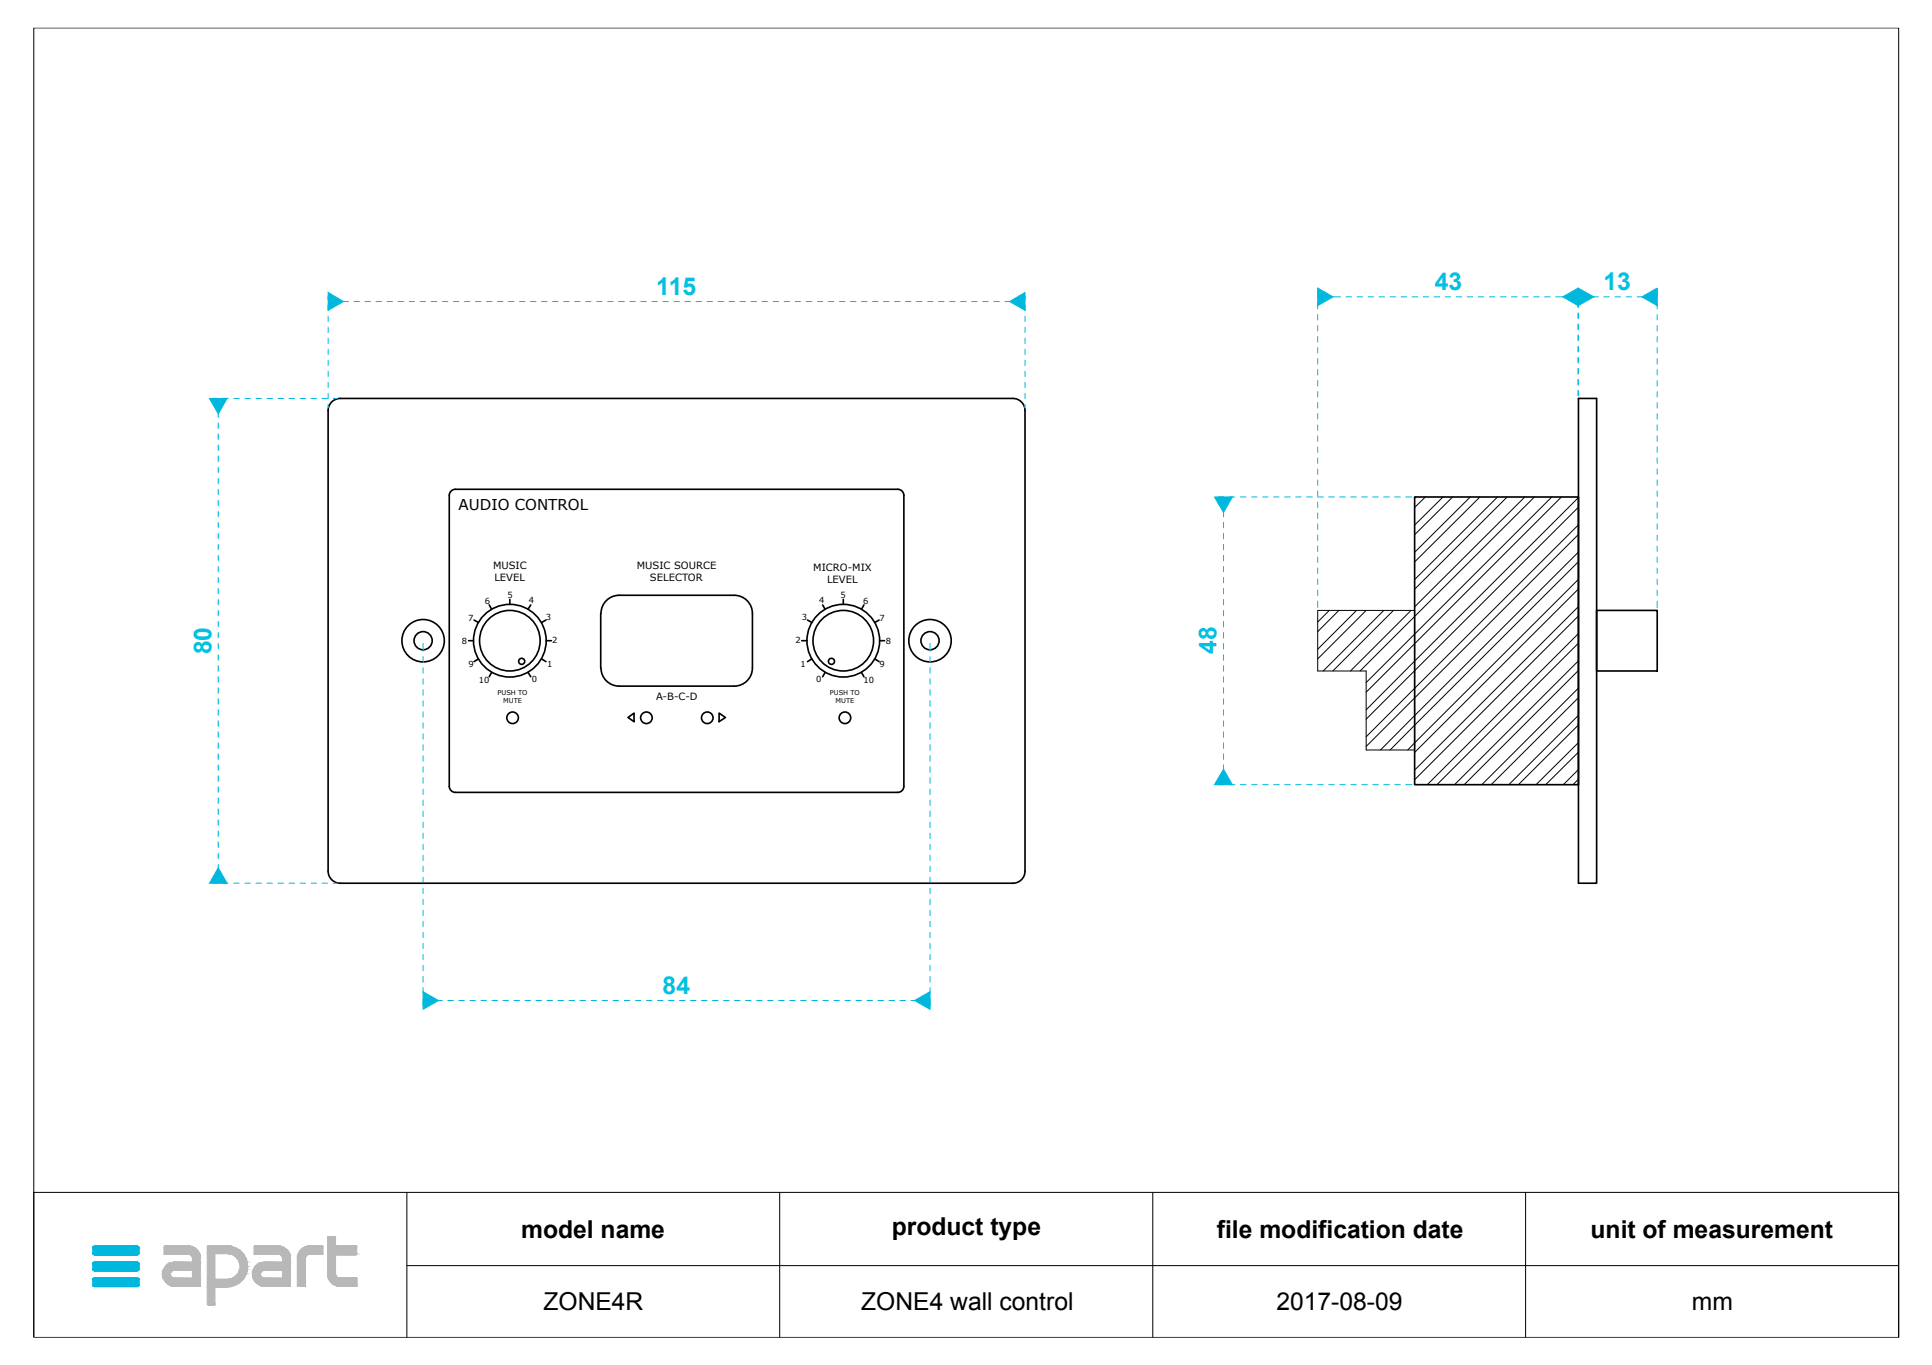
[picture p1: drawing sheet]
<svg xmlns="http://www.w3.org/2000/svg" width="297mm" height="210mm" viewBox="0 0 297 210" stroke-linecap="round" stroke-linejoin="round" font-family="sans-serif">
<g fill="none" stroke="#000" stroke-width=".25">
<path d="M51 61.8l.8-.5h.5h103.4a1.86 1.86 0 0 1 1.9 1.8v70.9a1.86 1.86 0 0 1-1.9 1.8h-103.4a1.86 1.86 0 0 1-1.9-1.8v-70.9l.1-.5zM69.3 75.5l.7-.3h68a.93 .93 0 0 1 1 1v44.7a.93 .93 0 0 1-1 .9h-68a.93 .93 0 0 1-.9-.9v-44.7zM217.5 76.4h25.2v44.3h-25.2zM242.7 61.3h2.8v74.5h-2.8zM72 98.5h.8M72.9 95.3l.7 .4M75.2 93l.4 .7M78.4 92.2v.7M81.6 93l-.4 .7M83.9 95.3l-.6 .4M84 98.5h.8M92.4 94.3v8.4"/>
<path d="M92.4 94.3a2.79 2.79 0 0 1 2.8-2.8h17.7a2.79 2.79 0 0 1 2.8 2.8v8.4a2.79 2.79 0 0 1-2.8 2.8h-17.7a2.79 2.79 0 0 1-2.8-2.8M123.3 98.5h.8M124.1 95.3l.7 .4M126.5 93l.4 .7M129.7 92.2v.7M132.8 93l-.4 .7M135.2 95.3l-.7 .4M135.2 98.5h.8M245.5 93.9h9.3v9.3h-9.3zM73.6 101.3l-.7 .4M75.6 103.4l-.4 .7M81.2 103.4l.4 .7"/>
<path d="M83.3 101.3l.6 .4M96.5 110.3l1-.6v1.3zM110.6 109.7l.9 .6-.9 .7zM124.8 101.3l-.7 .4M126.9 103.4l-.4 .7M132.4 103.4l.4 .7M134.5 101.3l.7 .4"/>
<circle cx="65.1" cy="98.5" r="3.3"/>
<circle cx="65.1" cy="98.5" r="1.4"/>
<circle cx="78.4" cy="98.5" r="4.7"/>
<circle cx="78.4" cy="98.5" r="5.6"/>
<circle cx="129.7" cy="98.5" r="4.7"/>
<circle cx="129.7" cy="98.5" r="5.6"/>
<circle cx="143" cy="98.5" r="3.3"/>
<circle cx="143" cy="98.5" r="1.4"/>
<circle cx="78.8" cy="110.4" r=".89"/>
<circle cx="80.2" cy="101.7" r=".47"/>
<circle cx="99.4" cy="110.4" r=".89"/>
<circle cx="108.7" cy="110.4" r=".89"/>
<circle cx="127.8" cy="101.7" r=".47"/>
<circle cx="129.9" cy="110.4" r=".89"/>
</g>
<g fill="none" stroke="#000" stroke-width=".15">
<path d="M5.2 4.3h286.7v201.4h-286.7zM217.7 76.4l-.2 .2M219.1 76.4l-1.6 1.6M221.9 76.4l-4.4 4.3M223.3 76.4l-5.8 5.8M226 76.4l-8.5 8.5M227.5 76.4l-10 10M230.2 76.4l-12.7 12.7M231.7 76.4l-14.2 14.2M234.4 76.4l-16.9 16.9M235.9 76.4l-26.8 26.8M238.6 76.4l-28.6 28.6"/>
<path d="M240.1 76.4l-30.1 30M242.7 78l-32.7 32.6M242.7 76.5l-32.7 32.6M202.6 93.9h14.9v21.4h-7.5v-12.1h-7.4zM204.4 93.9l-1.8 1.7M205.9 93.9l-3.3 3.2M208.6 93.9l-6 5.9M210 93.9l-7.4 7.4M212.8 93.9l-9.4 9.3M214.2 93.9l-9.3 9.3M216.9 93.9l-9.3 9.3M242.7 82.2l-32.7 32.6"/>
<path d="M242.7 86.4l-29 28.9M242.7 80.7l-32.7 32.6M242.7 84.9l-30.5 30.4M242.7 89.1l-26.3 26.2M242.7 90.6l-25.2 25.1M242.7 94.7l-25.2 25.2M242.7 98.9l-21.8 21.8M242.7 93.3l-25.2 25.1M242.7 97.4l-23.3 23.3M242.7 103.1l-17.6 17.6M242.7 107.3l-13.4 13.4M242.7 111.5l-9.2 9.2"/>
<path d="M242.7 115.7l-5.1 5M242.7 119.8l-.9 .9M242.7 101.6l-19.1 19.1M242.7 105.8l-14.9 14.9M242.7 110l-10.7 10.7M242.7 114.2l-6.5 6.5M242.7 118.3l-2.3 2.4M5.2 183.4h286.7v22.3h-286.7zM62.6 194.6h229.3M62.6 183.4v22.3M119.9 183.4v22.3M177.2 183.4v22.3"/>
<path d="M234.6 183.4v22.3"/>
</g>
<g fill="#00b8de" stroke="#00b8de" stroke-width=".15">
<path d="M14.5 191.6h6.7z"/>
<path d="M14.4 191.7h6.8z"/>
<path d="M14.5 191.6l6.7 .1z"/>
<path d="M14.4 191.7h6.9z"/>
<path d="M14.3 191.7h7z"/>
<path d="M14.3 191.7l7.1 .1z"/>
<path d="M14.3 191.8h7.1z"/>
<path d="M14.3 191.8l7.1 .1z"/>
<path d="M14.3 191.9h7.1z"/>
<path d="M14.3 191.9l7.1 .8h-7.1z"/>
<path d="M14.3 191.9h7.1v.8z"/>
<path d="M14.3 192.7h7.1z"/>
<path d="M14.3 192.7l7.1 .1z"/>
<path d="M14.3 192.8h7.1z"/>
<path d="M14.3 192.8h7z"/>
<path d="M14.3 192.8l7 .1z"/>
<path d="M14.3 192.9h6.9z"/>
<path d="M14.3 192.9h7z"/>
<path d="M14.4 192.9h6.8z"/>
<path d="M14.4 192.9l6.8 .1z"/>
<path d="M14.5 193h6.6z"/>
<path d="M14.5 193h6.7z"/>
<path d="M14.5 194.1h6.7z"/>
<path d="M14.4 194.1h6.8z"/>
<path d="M14.4 194.1l6.9 .1z"/>
<path d="M14.3 194.2h7z"/>
<path d="M14.3 194.2h7.1z"/>
<path d="M14.3 194.2l7.1 .1z"/>
<path d="M14.3 194.3h7.1z"/>
<path d="M14.3 194.3l7.1 .1z"/>
<path d="M14.3 194.4l7.1 .7h-7.1z"/>
<path d="M14.3 194.4h7.1v.7z"/>
<path d="M14.3 195.1l7.1 .1z"/>
<path d="M14.3 195.2h7.1z"/>
<path d="M14.3 195.2l7.1 .1z"/>
<path d="M14.3 195.3h7z"/>
<path d="M14.3 195.3h7.1z"/>
<path d="M14.3 195.3l6.9 .1z"/>
<path d="M14.4 195.4h6.8z"/>
<path d="M14.5 195.4h6.6z"/>
<path d="M14.5 195.4h6.7z"/>
<path d="M14.5 196.5h6.7z"/>
<path d="M14.4 196.5h6.8z"/>
<path d="M14.4 196.5l6.8 .1z"/>
<path d="M14.3 196.6h7z"/>
<path d="M14.4 196.6h6.9z"/>
<path d="M14.3 196.6l7.1 .1z"/>
<path d="M14.3 196.7h7.1z"/>
<path d="M14.3 196.7l7.1 .1z"/>
<path d="M14.3 196.8l7.1 .8h-7.1z"/>
<path d="M14.3 196.8h7.1v.8z"/>
<path d="M14.3 197.6h7.1z"/>
<path d="M14.3 197.6l7.1 .1z"/>
<path d="M14.3 197.7h7.1z"/>
<path d="M14.3 197.7l7 .1z"/>
<path d="M14.3 197.8h7z"/>
<path d="M14.3 197.8h6.9z"/>
<path d="M14.4 197.8h6.8z"/>
<path d="M14.5 197.8h6.6z"/>
<path d="M14.5 197.8h6.7z"/>
<path d="M50.4 45l2.4 1.4-2.4 1.3z"/>
<path d="M155.2 46.4l2.4-1.4v2.7z"/>
<path d="M33.6 133.4l1.3 2.4h-2.7z"/>
<path d="M32.2 61.3h2.7l-1.3 2.3z"/>
<path d="M202.6 44.3l2.4 1.3-2.4 1.4z"/>
<path d="M240.3 45.6l2.3-1.3v2.7z"/>
<path d="M242.6 44.3l2.5 1.3-2.5 1.4z"/>
<path d="M252.4 45.6l2.4-1.3v2.7z"/>
<path d="M188.1 118.3l1.4 2.4h-2.8z"/>
<path d="M186.7 76.4h2.8l-1.4 2.4z"/>
<path d="M65.1 152.5l2.3 1.4-2.3 1.3z"/>
<path d="M140.6 153.9l2.4-1.4v2.7z"/>
</g>
<g fill="#b8b8b8" stroke="#b8b8b8" stroke-width=".15">
<path d="M50.4 190.2h1.1z"/>
<path d="M50.5 190.2h1z"/>
<path d="M50.4 190.2l1.1 .1z"/>
<path d="M50.4 190.3h1.2z"/>
<path d="M32 191.6h3.1z"/>
<path d="M31.9 191.6h3.3z"/>
<path d="M31.9 191.6h3.4z"/>
<path d="M47.4 191.6h2.2z"/>
<path d="M47.5 191.6h2.1z"/>
<path d="M39.1 191.6h3.8z"/>
<path d="M39.2 191.6h3.7z"/>
<path d="M25.3 191.6h3.8z"/>
<path d="M50.4 190.3l1.2 1.3h-1.2z"/>
<path d="M50.4 190.3h1.2v1.3z"/>
<path d="M50.4 191.6h4.4z"/>
<path d="M39.1 191.6h3.9z"/>
<path d="M31.9 191.6h3.5z"/>
<path d="M25.3 191.6h3.9z"/>
<path d="M50.4 191.6l4.4 .1z"/>
<path d="M47.3 191.7h2.3z"/>
<path d="M47.4 191.6l2.2 .1z"/>
<path d="M39.1 191.6l4 .1z"/>
<path d="M25.3 191.6l4 .1z"/>
<path d="M31.9 191.6l3.6 .1z"/>
<path d="M50.4 191.7h4.4z"/>
<path d="M47.1 191.7h2.5z"/>
<path d="M39.1 191.7h4.1z"/>
<path d="M25.2 191.7h4.2z"/>
<path d="M25.3 191.7h4.1z"/>
<path d="M39.1 191.7h4.2z"/>
<path d="M31.9 191.7h3.7z"/>
<path d="M31.9 191.7h3.8z"/>
<path d="M47 191.7h2.6z"/>
<path d="M25.2 191.7h4.3z"/>
<path d="M31.9 191.7h3.9z"/>
<path d="M39.1 191.7h4.3z"/>
<path d="M25.2 191.7h4.4z"/>
<path d="M39.1 191.7h4.4z"/>
<path d="M46.8 191.8h2.8z"/>
<path d="M46.9 191.7l2.7 .1z"/>
<path d="M39.1 191.7l4.4 .1z"/>
<path d="M25.2 191.7l4.5 .1z"/>
<path d="M31.9 191.7l4.3 .2h-4.3z"/>
<path d="M31.9 191.7h3.9l.4 .2z"/>
<path d="M46.5 192l.3-.2 2.8 .2z"/>
<path d="M46.8 191.8h2.8v.2z"/>
<path d="M39.1 191.8l4.7 .2h-4.7z"/>
<path d="M39.1 191.8h4.4l.3 .2z"/>
<path d="M25.2 191.8l4.8 .2h-4.8z"/>
<path d="M25.2 191.8h4.5l.3 .2z"/>
<path d="M46.3 192.2l.2-.2 3.1 .2z"/>
<path d="M46.5 192h3.1v.2z"/>
<path d="M39.1 192l5 .2h-5z"/>
<path d="M39.1 192h4.7l.3 .2z"/>
<path d="M25.2 192l5.1 .2h-5.1z"/>
<path d="M25.2 192h4.8l.3 .2z"/>
<path d="M31.9 191.9l4.9 .3h-4.9z"/>
<path d="M31.9 191.9h4.3l.6 .3z"/>
<path d="M46.3 192.2l3.3 .2h-3.6z"/>
<path d="M46.3 192.2h3.3v.2z"/>
<path d="M39.1 192.2l5.3 .2h-5.3z"/>
<path d="M39.1 192.2h5l.3 .2z"/>
<path d="M25.2 192.2l5.3 .2h-5.3z"/>
<path d="M25.2 192.2h5.1l.2 .2z"/>
<path d="M31.9 192.2l5.3 .3h-5.3z"/>
<path d="M31.9 192.2h4.9l.4 .3z"/>
<path d="M46 192.4l3.6 .3h-3.7z"/>
<path d="M46 192.4h3.6v.3z"/>
<path d="M39.1 192.4l5.4 .3h-5.4z"/>
<path d="M39.1 192.4h5.3l.1 .3z"/>
<path d="M25.2 192.4l5.5 .3h-5.5z"/>
<path d="M25.2 192.4h5.3l.2 .3z"/>
<path d="M45.9 192.7l3.7 .1z"/>
<path d="M39.1 192.7l5.4 .1z"/>
<path d="M25.2 192.7l5.5 .1z"/>
<path d="M45.9 192.8h3.7z"/>
<path d="M25.2 192.8h5.5z"/>
<path d="M39.1 192.8h5.4z"/>
<path d="M31.9 192.5l5.5 .3h-5.5z"/>
<path d="M31.9 192.5h5.3l.2 .3z"/>
<path d="M50.4 191.7l4.4 1.1h-4.4z"/>
<path d="M50.4 191.7h4.4v1.1z"/>
<path d="M45.8 192.8h3.8z"/>
<path d="M50.4 192.8h4.4z"/>
<path d="M39.1 192.8h5.5z"/>
<path d="M35.1 192.8h2.4z"/>
<path d="M39.1 192.8l5.5 .1z"/>
<path d="M45.8 192.8l3.8 .1z"/>
<path d="M25.3 192.8l5.4 .1z"/>
<path d="M39.1 192.9h5.5z"/>
<path d="M45.8 192.9h3.8z"/>
<path d="M25.3 192.9h5.4z"/>
<path d="M50.4 192.8l4.4 .1z"/>
<path d="M45.8 192.9h3.7z"/>
<path d="M50.4 192.9h4.4z"/>
<path d="M45.8 192.9h1.6z"/>
<path d="M45.8 192.9h1.7z"/>
<path d="M42.9 192.9h1.7z"/>
<path d="M29.1 192.9h1.6z"/>
<path d="M50.4 192.9h4.3z"/>
<path d="M45.8 193h1.5z"/>
<path d="M43 192.9l1.6 .1z"/>
<path d="M29.2 192.9l1.6 .1z"/>
<path d="M35.4 192.8l2.1 .2h-1.7z"/>
<path d="M35.4 192.8h2.1v.2z"/>
<path d="M45.8 193h1.4z"/>
<path d="M43.1 193h1.5z"/>
<path d="M29.3 193h1.5z"/>
<path d="M45.8 193l1.3 .1z"/>
<path d="M43.2 193l1.4 .1z"/>
<path d="M29.4 193l1.4 .1z"/>
<path d="M35.8 193l1.8 .1h-1.7z"/>
<path d="M35.8 193h1.7l.1 .1z"/>
<path d="M45.8 193.1h1.3z"/>
<path d="M43.3 193.1h1.3z"/>
<path d="M29.4 193.1h1.4z"/>
<path d="M35.9 193.1l1.8 .1h-1.6z"/>
<path d="M35.9 193.1h1.7l.1 .1z"/>
<path d="M45.7 193.1l1.4 .1h-1.4z"/>
<path d="M45.7 193.1h1.4v.1z"/>
<path d="M43.3 193.1l1.3 .1h-1.3z"/>
<path d="M43.3 193.1h1.3v.1z"/>
<path d="M29.4 193.1l1.4 .1h-1.3z"/>
<path d="M29.4 193.1h1.4v.1z"/>
<path d="M45.7 193.2l1.3 .1h-1.3z"/>
<path d="M45.7 193.2h1.4l-.1 .1z"/>
<path d="M43.3 193.2l1.3 .1h-1.2z"/>
<path d="M43.3 193.2h1.3v.1z"/>
<path d="M29.5 193.2l1.3 .1h-1.3z"/>
<path d="M29.5 193.2h1.3v.1z"/>
<path d="M45.7 193.3l1.3 .1h-1.3z"/>
<path d="M45.7 193.3h1.3v.1z"/>
<path d="M43.4 193.3l1.2 .1h-1.2z"/>
<path d="M43.4 193.3h1.2v.1z"/>
<path d="M29.5 193.3l1.3 .1h-1.2z"/>
<path d="M29.5 193.3h1.3v.1z"/>
<path d="M45.7 193.4h1.3z"/>
<path d="M43.4 193.4h1.2z"/>
<path d="M29.6 193.4h1.2z"/>
<path d="M36.1 193.2l1.7 .2h-1.4z"/>
<path d="M36.1 193.2h1.6l.1 .2z"/>
<path d="M36.4 193.4l1.5 .2h-1.4z"/>
<path d="M36.4 193.4h1.4l.1 .2z"/>
<path d="M36.5 193.6l1.4 .1h-1.3z"/>
<path d="M36.5 193.6h1.4v.1z"/>
<path d="M36.6 193.7l1.4 .3h-1.3z"/>
<path d="M36.6 193.7h1.3l.1 .3z"/>
<path d="M43.4 193.4l1.2 .7h-1.2z"/>
<path d="M43.4 193.4h1.2v.7z"/>
<path d="M29.6 193.4l1.2 .7h-1.2z"/>
<path d="M29.6 193.4h1.2v.7z"/>
<path d="M40.2 194.2l.3-.1 4.1 .1z"/>
<path d="M40.5 194.1h4.1v.1z"/>
<path d="M26.3 194.2l.4-.1 4.1 .1z"/>
<path d="M26.7 194.1h4.1v.1z"/>
<path d="M36.7 194l1.3 .2h-1.2z"/>
<path d="M36.7 194h1.3v.2z"/>
<path d="M39.9 194.2h.3h4.4z"/>
<path d="M40.2 194.2h4.4z"/>
<path d="M26 194.2h.3h4.5z"/>
<path d="M26.3 194.2h4.5z"/>
<path d="M36.8 194.2l1.2 .2h-1.1z"/>
<path d="M36.8 194.2h1.2v.2z"/>
<path d="M39.6 194.5l.3-.3 4.7 .3z"/>
<path d="M39.9 194.2h4.7v.3z"/>
<path d="M25.7 194.5l.3-.3 4.8 .3z"/>
<path d="M26 194.2h4.8v.3z"/>
<path d="M39.3 194.7l.3-.2 5 .2z"/>
<path d="M39.6 194.5h5v.2z"/>
<path d="M25.5 194.7l.2-.2 5.1 .2z"/>
<path d="M25.7 194.5h5.1v.2z"/>
<path d="M36.9 194.4l1.2 .3h-1.2z"/>
<path d="M36.9 194.4h1.1l.1 .3z"/>
<path d="M39.3 194.7l5.3 .3h-5.5z"/>
<path d="M39.3 194.7h5.3v.3z"/>
<path d="M25.5 194.7l5.3 .3h-5.5z"/>
<path d="M25.5 194.7h5.3v.3z"/>
<path d="M36.9 194.7l1.1 .4h-1.1z"/>
<path d="M36.9 194.7h1.2l-.1 .4z"/>
<path d="M39.1 195l5.5 .3h-5.7z"/>
<path d="M39.1 195h5.5v.3z"/>
<path d="M25.3 195l5.5 .3h-5.7z"/>
<path d="M25.3 195h5.5v.3z"/>
<path d="M38.9 195.3h5.7h-5.7z"/>
<path d="M38.9 195.3h5.7z"/>
<path d="M25.1 195.3h5.7h-5.8z"/>
<path d="M25.1 195.3h5.7z"/>
<path d="M36.9 195.1l1.1 .2h-1.2z"/>
<path d="M36.9 195.1h1.1v.2z"/>
<path d="M38.9 195.3l1.6 .1z"/>
<path d="M38.9 195.3h1.6z"/>
<path d="M25 195.3l1.6 .1z"/>
<path d="M25 195.3h1.7z"/>
<path d="M38.9 195.4h1.4z"/>
<path d="M38.9 195.4h1.6z"/>
<path d="M25 195.4h1.5z"/>
<path d="M25 195.4h1.6z"/>
<path d="M36.8 195.3l1.2 .2h-1.3z"/>
<path d="M36.8 195.3h1.2v.2z"/>
<path d="M38.9 195.4l1.3 .1z"/>
<path d="M25 195.4l1.4 .1z"/>
<path d="M38.8 195.5l1.4 .1h-1.4z"/>
<path d="M38.8 195.5h1.4v.1z"/>
<path d="M25 195.5l1.3 .1h-1.3z"/>
<path d="M25 195.5h1.4l-.1 .1z"/>
<path d="M38.8 195.6h1.4z"/>
<path d="M25 195.6h1.3z"/>
<path d="M38.8 195.6l1.3 .1h-1.3z"/>
<path d="M38.8 195.6h1.4l-.1 .1z"/>
<path d="M25 195.6l1.3 .1h-1.3z"/>
<path d="M25 195.6h1.3v.1z"/>
<path d="M38.8 195.7l1.3 .1h-1.3z"/>
<path d="M38.8 195.7h1.3v.1z"/>
<path d="M25 195.7l1.2 .1h-1.2z"/>
<path d="M25 195.7h1.3l-.1 .1z"/>
<path d="M36.7 195.5l1.2 .3h-1.3z"/>
<path d="M36.7 195.5h1.3l-.1 .3z"/>
<path d="M38.8 195.8l1.2 .1h-1.2z"/>
<path d="M38.8 195.8h1.3l-.1 .1z"/>
<path d="M25 195.8l1.2 .1h-1.2z"/>
<path d="M25 195.8h1.2v.1z"/>
<path d="M36.6 195.8l1.3 .1h-1.4z"/>
<path d="M36.6 195.8h1.3v.1z"/>
<path d="M38.8 195.9h1.2z"/>
<path d="M25 195.9h1.2z"/>
<path d="M50.4 192.9l1.2 3.1h-1.2z"/>
<path d="M50.4 192.9h1.2v3.1z"/>
<path d="M50.4 196h1.2z"/>
<path d="M38.8 195.9l1.2 .1z"/>
<path d="M25 195.9l1.2 .1z"/>
<path d="M50.4 196l1.2 .1h-1.2z"/>
<path d="M50.4 196h1.2v.1z"/>
<path d="M36.4 196.1l.1-.2 1.3 .2z"/>
<path d="M36.5 195.9h1.4l-.1 .2z"/>
<path d="M38.8 196l1.3 .1h-1.3z"/>
<path d="M38.8 196h1.2l.1 .1z"/>
<path d="M25 196l1.2 .1h-1.2z"/>
<path d="M25 196h1.2v.1z"/>
<path d="M50.4 196.1h1.2h-1.2z"/>
<path d="M50.4 196.1h1.2z"/>
<path d="M38.8 196.1l1.3 .1h-1.3z"/>
<path d="M38.8 196.1h1.3v.1z"/>
<path d="M25 196.1l1.3 .1h-1.3z"/>
<path d="M25 196.1h1.2l.1 .1z"/>
<path d="M50.4 196.1l1.3 .1h-1.3z"/>
<path d="M50.4 196.1h1.2l.1 .1z"/>
<path d="M38.8 196.2l1.4 .1z"/>
<path d="M25 196.2l1.3 .1z"/>
<path d="M38.8 196.3h1.4z"/>
<path d="M25 196.3h1.3z"/>
<path d="M36.4 196.1l1.3 .2h-1.6z"/>
<path d="M36.4 196.1h1.4l-.1 .2z"/>
<path d="M50.4 196.2l1.4 .1h-1.4z"/>
<path d="M50.4 196.2h1.3l.1 .1z"/>
<path d="M50.4 196.3h1.4z"/>
<path d="M38.8 196.3l1.4 .1h-1.4z"/>
<path d="M38.8 196.3h1.4v.1z"/>
<path d="M25 196.3l1.4 .1h-1.4z"/>
<path d="M25 196.3h1.3l.1 .1z"/>
<path d="M50.4 196.3l1.4 .1h-1.4z"/>
<path d="M50.4 196.3h1.4v.1z"/>
<path d="M50.4 196.4h1.5z"/>
<path d="M35.9 196.4l.2-.1 1.5 .1z"/>
<path d="M36.1 196.3h1.6l-.1 .1z"/>
<path d="M38.8 196.4h1.5z"/>
<path d="M25 196.4h1.5z"/>
<path d="M50.4 196.4l1.6 .1z"/>
<path d="M38.9 196.4l1.6 .1h-1.6z"/>
<path d="M38.9 196.4h1.4l.2 .1z"/>
<path d="M25 196.4l1.6 .1h-1.6z"/>
<path d="M25 196.4h1.5l.1 .1z"/>
<path d="M35.9 196.4l1.6 .1h-1.7z"/>
<path d="M35.9 196.4h1.7l-.1 .1z"/>
<path d="M50.4 196.5h1.7z"/>
<path d="M50.4 196.5h1.8z"/>
<path d="M50.4 196.5h4.4z"/>
<path d="M43.4 195.3l1.2 1.2h-1.2z"/>
<path d="M43.4 195.3h1.2v1.2z"/>
<path d="M38.9 196.5h1.6z"/>
<path d="M29.6 195.3l1.2 1.2h-1.2z"/>
<path d="M29.6 195.3h1.2v1.2z"/>
<path d="M25 196.5h1.7z"/>
<path d="M50.4 196.5l4.4 .1z"/>
<path d="M50.5 196.6h4.4z"/>
<path d="M38.9 196.5l5.7 .1h-5.7z"/>
<path d="M38.9 196.5h5.7v.1z"/>
<path d="M25 196.5l5.8 .1h-5.7z"/>
<path d="M25 196.5h5.8v.1z"/>
<path d="M35.4 196.7l.4-.2 1.7 .2z"/>
<path d="M35.8 196.5h1.7v.2z"/>
<path d="M50.5 196.6l4.4 .1z"/>
<path d="M50.5 196.7h4.4z"/>
<path d="M35.1 196.7h2.3z"/>
<path d="M35.4 196.7h2.1z"/>
<path d="M31.9 192.8l1.1 3.9h-1.1z"/>
<path d="M31.9 192.8h1.1v3.9z"/>
<path d="M38.9 196.6l5.7 .3h-5.5z"/>
<path d="M38.9 196.6h5.7v.3z"/>
<path d="M25.1 196.6l5.7 .3h-5.5z"/>
<path d="M25.1 196.6h5.7v.3z"/>
<path d="M31.9 196.7l5.3 .2h-5.3z"/>
<path d="M31.9 196.7h5.5l-.2 .2z"/>
<path d="M50.5 196.7l4.4 .3h-4.2z"/>
<path d="M50.5 196.7h4.4v.3z"/>
<path d="M39.1 196.9l5.5 .3h-5.3z"/>
<path d="M39.1 196.9h5.5v.3z"/>
<path d="M25.3 196.9l5.5 .3h-5.3z"/>
<path d="M25.3 196.9h5.5v.3z"/>
<path d="M50.7 197l4.2 .2h-4z"/>
<path d="M50.7 197h4.2v.2z"/>
<path d="M31.9 196.9l4.9 .4h-4.9z"/>
<path d="M31.9 196.9h5.3l-.4 .4z"/>
<path d="M39.3 197.2l5.3 .2h-5z"/>
<path d="M39.3 197.2h5.3v.2z"/>
<path d="M25.5 197.2l5.3 .2h-5.1z"/>
<path d="M25.5 197.2h5.3v.2z"/>
<path d="M50.9 197.2l4 .3h-3.7z"/>
<path d="M50.9 197.2h4v.3z"/>
<path d="M39.6 197.4l5 .2h-4.7z"/>
<path d="M39.6 197.4h5v.2z"/>
<path d="M25.7 197.4l5.1 .2h-4.8z"/>
<path d="M25.7 197.4h5.1v.2z"/>
<path d="M31.9 197.3l4.3 .3h-4.3z"/>
<path d="M31.9 197.3h4.9l-.6 .3z"/>
<path d="M51.2 197.5l3.7 .2h-3.4z"/>
<path d="M51.2 197.5h3.7v.2z"/>
<path d="M45.7 193.4l1.3 4.3h-1.3z"/>
<path d="M45.7 193.4h1.3v4.3z"/>
<path d="M39.9 197.6l4.7 .1z"/>
<path d="M26 197.6l4.8 .1z"/>
<path d="M51.5 197.7h3.4z"/>
<path d="M45.7 197.7h1.3z"/>
<path d="M40 197.7h4.6z"/>
<path d="M26.2 197.7h4.6z"/>
<path d="M51.6 197.7h3.3z"/>
<path d="M40.1 197.7h4.5z"/>
<path d="M51.7 197.7l3.2 .1z"/>
<path d="M40.1 197.7l4.5 .1z"/>
<path d="M26.3 197.7l4.5 .1z"/>
<path d="M45.7 197.7l1.3 .1z"/>
<path d="M40.2 197.8h4.4z"/>
<path d="M26.3 197.8h4.5z"/>
<path d="M45.7 197.8h1.2z"/>
<path d="M45.7 197.8h1.3z"/>
<path d="M51.8 197.8h3.1z"/>
<path d="M40.3 197.8h4.3z"/>
<path d="M26.4 197.8h4.4z"/>
<path d="M45.8 197.8h1.1z"/>
<path d="M40.4 197.8h4.2z"/>
<path d="M26.5 197.8h4.3z"/>
<path d="M51.9 197.8h2.9z"/>
<path d="M51.9 197.8h3z"/>
<path d="M26.6 197.8h4.1z"/>
<path d="M26.6 197.8h4.2z"/>
<path d="M40.5 197.8h4.1z"/>
<path d="M52 197.8h2.8z"/>
<path d="M45.8 197.8h1z"/>
<path d="M40.5 197.8h4z"/>
<path d="M26.7 197.8h4z"/>
<path d="M52.1 197.8h2.7z"/>
<path d="M52.2 197.8h2.6z"/>
<path d="M31.9 197.6l3.8 .2h-3.8z"/>
<path d="M31.9 197.6h4.3l-.5 .2z"/>
<path d="M31.9 197.8l3.2 .1h-3.2z"/>
<path d="M31.9 197.8h3.8l-.6 .1z"/>
<path d="M31.9 197.9l1.1 2.6h-1.1z"/>
<path d="M31.9 197.9h1.1v2.6z"/>
<path d="M31.9 200.5h1.1z"/>
<path d="M31.9 200.5l1.1 .1z"/>
<path d="M31.9 200.6h1.1z"/>
<path d="M32 200.6h1z"/>
</g>
<g fill="none" stroke="#00b8de" stroke-width=".15">
<path d="M50.4 45.5v.6M50.4 46.9v.9M50.4 48.6v.9M50.4 50.3v.9M50.4 52v.8M50.4 53.7v.8M50.4 55.4v.8M50.4 57.1v.8M50.4 58.8v.8M52.8 46.4h.8M54.4 46.4h.9M56.1 46.4h.9"/>
<path d="M57.8 46.4h.9M59.5 46.4h.9M61.2 46.4h.8M62.9 46.4h.8M64.6 46.4h.8M66.3 46.4h.9M68 46.4h.9M69.7 46.4h.9M71.4 46.4h.8M73.1 46.4h.8M74.8 46.4h.8M76.5 46.4h.8"/>
<path d="M78.2 46.4h.8M79.9 46.4h.8M81.6 46.4h.8M83.3 46.4h.8M84.9 46.4h.9M86.6 46.4h.9M88.3 46.4h.9M90 46.4h.9M91.7 46.4h.9M93.4 46.4h.9M95.1 46.4h.9M96.8 46.4h.9"/>
<path d="M98.5 46.4h.9M100.2 46.4h.9M101.9 46.4h.9M103.6 46.4h.9M105.3 46.4h.9M107 46.4h.9M108.7 46.4h.8M110.4 46.4h.8M112.1 46.4h.8M113.8 46.4h.8M115.5 46.4h.8M117.2 46.4h.8"/>
<path d="M118.9 46.4h.8M120.6 46.4h.8M122.2 46.4h.9M123.9 46.4h.9M125.7 46.4h.8M127.4 46.4h.8M129.1 46.4h.8M130.8 46.4h.8M132.4 46.4h.9M134.1 46.4h.9M135.8 46.4h.9M137.5 46.4h.9"/>
<path d="M139.2 46.4h.9M140.9 46.4h.9M142.6 46.4h.9M144.3 46.4h.8M146 46.4h.8M147.7 46.4h.8M149.4 46.4h.8M151.1 46.4h.8M152.8 46.4h.9M154.5 46.4h.7M157.6 45.5v.6M157.6 46.9v.9"/>
<path d="M157.6 48.6v.9M157.6 50.3v.9M157.6 52v.8M157.6 53.7v.8M157.6 55.4v.8M157.6 57.1v.8M157.6 58.8v.8M202.6 44.8v1M202.6 46.7v.8M202.6 48.4v.8M202.6 50.1v.8M202.6 51.7v.9"/>
<path d="M202.6 53.4v.9M202.6 55.1v.9M202.6 56.8v.9M202.6 58.5v.9M205 45.6h1.1M207 45.6h.8M208.6 45.6h.9M210.3 45.6h.9M212 45.6h.9M213.7 45.6h.9M215.4 45.6h.9M217.1 45.6h.9"/>
<path d="M218.8 45.6h.9M220.5 45.6h.8M222.2 45.6h.8M223.9 45.6h.8M225.6 45.6h.8M227.3 45.6h.8M229 45.6h.9M230.7 45.6h.8M232.4 45.6h.8M234.1 45.6h.8M235.8 45.6h.8M237.5 45.6h.8"/>
<path d="M239.2 45.6h1.1M242.6 44.8v.8M242.6 46.5v.8M242.6 48.1v.9M242.6 49.8v.9M242.6 51.5v.9M242.6 53.3v.8M242.6 55v.8M242.6 56.7v.8M242.6 58.3v.9M245.1 45.6h.6M246.6 45.6h.8"/>
<path d="M248.3 45.6h.9M250 45.6h.9M251.7 45.6h.7M254.8 44.8v1M254.8 46.7v.8M254.8 48.4v.8M254.8 50.1v.8M254.8 51.7v.9M254.8 53.4v.9M254.8 55.1v.9M254.8 56.8v.9M254.8 58.5v.9"/>
<path d="M32.7 61.3h.7M33.6 63.6v.6M33.6 65v.9M33.6 66.7v.9M33.6 68.4v.9M33.6 70.1v.9M33.6 71.9v.8M33.6 73.5v.9M33.6 75.2v.9M33.6 76.9v.9M33.6 78.6v.9M34.2 61.3h.9"/>
<path d="M35.9 61.3h.9M37.7 61.3h.8M39.4 61.3h.8M41 61.3h.9M42.7 61.3h.9M44.4 61.3h.9M46.1 61.3h.9M47.8 61.3h.9M49.5 61.3h.9M50.4 60.5v.8M50.4 62.2v.5M51.2 61.3h.7"/>
<path d="M157.6 60.5v.8M157.6 62.2v.5M187.3 76.4h.9M188.1 78.8v.7M189 76.4h.9M190.7 76.4h.9M192.4 76.4h.9M194.1 76.4h.9M195.8 76.4h.9M197.5 76.4h.9M199.2 76.4h.9M200.9 76.4h.8"/>
<path d="M202.6 60.2v.9M202.6 61.9v.9M202.6 63.6v.8M202.6 65.3v.9M202.6 67v.9M202.6 68.7v.9M202.6 70.4v.9M202.6 72.1v.9M202.6 73.8v.8M202.6 75.5v.8M202.6 77.2v.8M202.6 78.9v.8"/>
<path d="M202.6 76.4h.8M204.3 76.4h.8M206 76.4h.8M207.7 76.4h.8M209.4 76.4h.8M211.1 76.4h.8M212.8 76.4h.8M214.4 76.4h.9M216.1 76.4h1M242.6 60v.8M254.8 60.2v.9M254.8 61.9v.9"/>
<path d="M254.8 63.6v.8M254.8 65.3v.9M254.8 67v.9M254.8 68.7v.9M254.8 70.4v.9M254.8 72.1v.9M254.8 73.8v.8M254.8 75.5v.8M254.8 77.2v.8M254.8 78.9v.8M33.6 80.3v.9M33.6 82v.9"/>
<path d="M33.6 83.7v.9M33.6 85.4v.8M33.6 87.1v.8M33.6 88.8v.8M33.6 90.5v.8M33.6 92.2v.8M33.6 93.9v.8M33.6 95.6v.8M33.6 97.3v.8M33.6 98.9v.9M65.1 98.9v1.2M143 98.9v1.2"/>
<path d="M188.1 80.3v.9M188.1 82v.9M188.1 83.7v.9M188.1 85.4v.8M188.1 87.1v.8M188.1 88.8v.8M188.1 90.5v.8M188.1 92.2v.8M188.1 93.9v.8M188.1 95.6v.8M188.1 97.3v.8M188.1 98.9v.9"/>
<path d="M202.6 80.6v.8M202.6 82.3v.8M202.6 84v.8M202.6 85.7v.8M202.6 87.3v.9M202.6 89v.9M202.6 90.7v.9M202.6 92.4v1M254.8 80.6v.8M254.8 82.3v.8M254.8 84v.8M254.8 85.7v.8"/>
<path d="M254.8 87.3v.9M254.8 89v.9M254.8 90.7v.9M254.8 92.4v1M33.6 100.7v.8M33.6 102.4v.8M33.6 104.1v.8M33.6 105.8v.8M33.6 107.5v.8M33.6 109.1v.9M33.6 110.8v.9M33.6 112.5v.9"/>
<path d="M33.6 114.2v.9M33.6 115.9v.9M33.6 117.6v.9M33.6 119.3v.9M65.1 101v.8M65.1 102.7v.8M65.1 104.4v.8M65.1 106.1v.8M65.1 107.8v.8M65.1 109.4v.9M65.1 111.1v.9M65.1 112.8v.9"/>
<path d="M65.1 114.5v.9M65.1 116.2v.9M65.1 117.9v.9M65.1 119.6v.9M143 101v.8M143 102.7v.8M143 104.4v.8M143 106.1v.8M143 107.8v.8M143 109.4v.9M143 111.1v.9M143 112.8v.9"/>
<path d="M143 114.5v.9M143 116.2v.9M143 117.9v.9M143 119.6v.9M188.1 100.7v.8M188.1 102.4v.8M188.1 104.1v.8M188.1 105.8v.8M188.1 107.5v.8M188.1 109.1v.9M188.1 110.8v.9M188.1 112.5v.9"/>
<path d="M188.1 114.2v.9M188.1 115.9v.9M188.1 117.6v.7M32.7 135.8h.7M33.6 121v.8M33.6 122.7v.8M33.6 124.4v.8M33.6 126.1v.8M33.6 127.8v.8M33.6 129.5v.9M33.6 131.2v.9M33.6 132.9v.5"/>
<path d="M34.2 135.8h.9M35.9 135.8h.9M37.7 135.8h.8M39.4 135.8h.8M41 135.8h.9M42.7 135.8h.9M44.4 135.8h.9M46.1 135.8h.9M47.8 135.8h.9M49.5 135.8h.9M51.2 135.8h.7M65.1 121.3v.9"/>
<path d="M65.1 123v.9M65.1 124.7v.9M65.1 126.4v.9M65.1 128.1v.9M65.1 129.8v.9M65.1 131.5v.8M65.1 133.2v.8M65.1 134.9v.8M65.1 136.6v.8M65.1 138.3v.8M65.1 140v.8M143 121.3v.9"/>
<path d="M143 123v.9M143 124.7v.9M143 126.4v.9M143 128.1v.9M143 129.8v.9M143 131.5v.8M143 133.2v.8M143 134.9v.8M143 136.6v.8M143 138.3v.8M143 140v.8M187.3 120.7h.9"/>
<path d="M189 120.7h.9M190.7 120.7h.9M192.4 120.7h.9M194.1 120.7h.9M195.8 120.7h.9M197.5 120.7h.9M199.2 120.7h.9M200.9 120.7h.8M202.6 120.7h.8M204.3 120.7h.8M206 120.7h.8M207.7 120.7h.8"/>
<path d="M209.4 120.7h.8M211.1 120.7h.8M212.8 120.7h.8M214.4 120.7h.9M216.1 120.7h1M65.1 141.7v.8M65.1 143.4v.8M65.1 145v.9M65.1 146.7v.9M65.1 148.4v.9M65.1 150.1v.9M65.1 151.9v.8"/>
<path d="M65.1 153.6v1.1M67.4 153.9h.6M68.9 153.9h.8M70.6 153.9h.8M72.2 153.9h.9M73.9 153.9h.9M75.6 153.9h.9M77.3 153.9h.9M79 153.9h.9M80.7 153.9h.9M82.4 153.9h.9M84.1 153.9h.8"/>
<path d="M85.8 153.9h.8M87.5 153.9h.8M89.2 153.9h.8M90.9 153.9h.8M92.6 153.9h.8M94.3 153.9h.8M96 153.9h.8M97.7 153.9h.8M99.4 153.9h.8M101.1 153.9h.8M102.8 153.9h.8M104.5 153.9h.8"/>
<path d="M106.2 153.9h.8M107.9 153.9h.8M109.5 153.9h.9M111.2 153.9h.9M112.9 153.9h.9M114.6 153.9h.9M116.3 153.9h.9M118 153.9h.9M119.7 153.9h.9M121.4 153.9h.8M123.1 153.9h.8M124.8 153.9h.9"/>
<path d="M126.5 153.9h.9M128.2 153.9h.9M129.9 153.9h.9M131.6 153.9h.8M133.3 153.9h.8M135 153.9h.8M136.7 153.9h.8M138.4 153.9h.8M140.1 153.9h.5M143 141.7v.8M143 143.4v.8M143 145v.9"/>
<path d="M143 146.7v.9M143 148.4v.9M143 150.1v.9M143 151.9v.8M143 153.6v1.1"/>
</g>
<g font-size="3.8" fill="#00c3e4">
<text x="100.9" y="45.3">115</text>
<text x="220.6" y="44.6">43</text>
<text x="246.5" y="44.6">13</text>
<text x="32.5" y="100.6" transform="rotate(-90 32.5 100.6)">80</text>
<text x="187.1" y="100.6" transform="rotate(-90 187.1 100.6)">48</text>
<text x="101.9" y="152.8">84</text>
</g>
<g font-size="3.8">
<text x="80.1" y="190.3">model name</text>
<text x="137.1" y="190">product type</text>
<text x="187.1" y="190.3">file modification date</text>
<text x="244.5" y="190.3">unit of measurement</text>
<text x="83.6" y="201.5">ZONE4R</text>
<text x="132.4" y="201.5">ZONE4 wall control</text>
<text x="196.2" y="201.5">2017-08-09</text>
<text x="260.1" y="201.5">mm</text>
</g>
<text font-size="2.3" x="70.5" y="78.5">AUDIO CONTROL</text>
<g font-size="1.5">
<text x="75.8" y="87.5">MUSIC</text>
<text x="76" y="89.3">LEVEL</text>
<text x="97.9" y="87.5">MUSIC SOURCE</text>
<text x="99.9" y="89.3">SELECTOR</text>
<text x="125" y="87.8">MICRO-MIX</text>
<text x="127.2" y="89.6">LEVEL</text>
<text x="100.9" y="107.7">A-B-C-D</text>
</g>
<g font-size="1.3">
<text x="72" y="95.4">7</text>
<text x="74.5" y="92.9">6</text>
<text x="78" y="91.9">5</text>
<text x="81.3" y="92.8">4</text>
<text x="83.9" y="95.3">3</text>
<text x="123.3" y="95.3">3</text>
<text x="125.9" y="92.8">4</text>
<text x="129.2" y="91.9">5</text>
<text x="132.7" y="92.9">6</text>
<text x="135.2" y="95.4">7</text>
<text x="71" y="99">8</text>
<text x="84.9" y="98.9">2</text>
<text x="122.3" y="98.9">2</text>
<text x="136.2" y="99">8</text>
<text x="72" y="102.6">9</text>
<text x="73.6" y="105">10</text>
<text x="81.8" y="104.9">0</text>
<text x="84.1" y="102.5">1</text>
<text x="123.1" y="102.5">1</text>
<text x="125.5" y="104.9">0</text>
<text x="132.7" y="105">10</text>
<text x="135.2" y="102.6">9</text>
</g>
<g font-size="1">
<text x="76.5" y="106.9">PUSH TO</text>
<text x="127.6" y="106.9">PUSH TO</text>
<text x="77.4" y="108.1">MUTE</text>
<text x="128.5" y="108.1">MUTE</text>
</g>
</svg>
